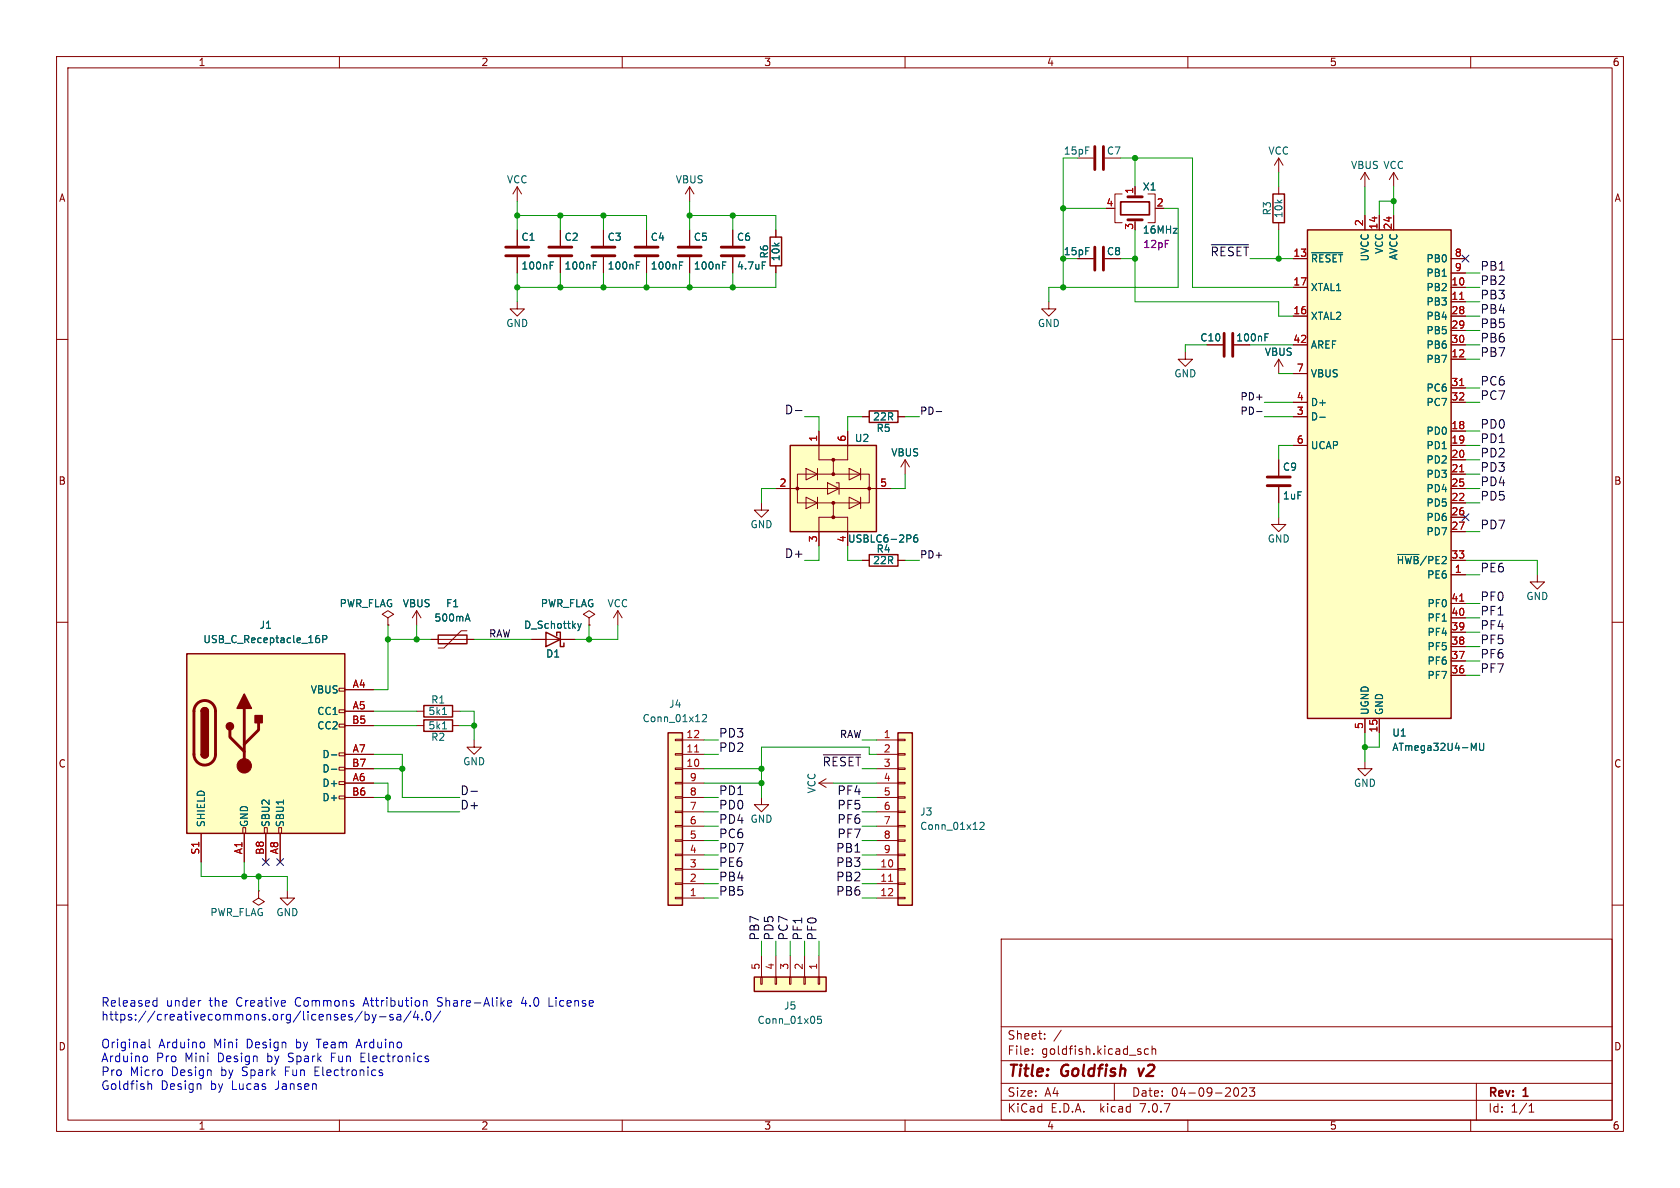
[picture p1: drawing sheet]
<svg xmlns="http://www.w3.org/2000/svg" width="297mm" height="210mm" viewBox="0 0 297 210" stroke-linecap="round" stroke-linejoin="round" font-family="sans-serif">
<g fill="none" stroke="#840000" stroke-width=".18">
<path d="M10 10h277v190h-277zM12 12h273v186h-273zM60 10v2M110 10v2M160 10v2M210 10v2M260 10v2M91.4 33v2.6M91.4 33l-.7 1.3M91.4 33l.8 1.3M121.9 33l-.7 1.3M121.9 33v2.6"/>
<path d="M121.9 33l.8 1.3M190.5 27.9h2.8M196.8 36.8h.3M198.4 34.3h-1.3v5.1h1.3M200.7 33v1.3M200.7 38.9v.5M202.9 34.3h1.3v5.1h-1.3M226.1 27.9l-.8 1.3M226.1 27.9v2.6M226.1 33v1.3M226.1 39.4v1.2M226.1 27.9l.7 1.3"/>
<path d="M241.3 30.5l-.8 1.3M241.3 30.5v2.5M241.3 38.1v2.5M241.3 30.5l.8 1.3M243.8 38.1v2.5M246.4 30.5l-.8 1.3M246.4 30.5v2.5M246.4 38.1v2.5M246.4 30.5l.7 1.3M10 60h2M91.4 53.3v1.3h1.3l-1.3 1.3-1.2-1.3h1.2M91.4 40.6v2.8"/>
<path d="M91.4 45.5v2.8M99.1 40.6v2.8M99.1 45.5v2.8M106.7 40.6v2.8M106.7 45.5v2.8M114.3 40.6v2.8M114.3 45.5v2.8M121.9 40.6v2.8M121.9 45.5v2.8M129.5 40.6v2.8M129.5 45.5v2.8M137.2 40.6v1.3"/>
<path d="M137.2 47v1.3M185.4 53.3v1.3h1.3l-1.3 1.3-1.3-1.3h1.3M190.5 45.7h2.8M228.6 45.7h2.5M228.6 50.8h2.5M228.6 55.9h2.5M256.5 45.7h2.6M256.5 50.8h2.6M256.5 53.3h2.6M256.5 55.9h2.6M256.5 58.4h2.6M256.5 48.3h2.6"/>
<path d="M285 60h2M144.8 76.2v5.1h2.5M149.9 76.2v5.1h-2.6v2.5M152.4 73.7h1.3M158.7 73.7h1.3M209.5 62.2v1.3h1.3l-1.3 1.3-1.2-1.3h1.2M213.4 61h2.8M226.1 63.5v2.5M226.1 63.5l-.8 1.3M226.1 63.5l.7 1.3M228.6 73.7h2.5M228.6 61h2.5"/>
<path d="M228.6 78.7h2.5M228.6 71.1h2.5M228.6 66h2.5M256.5 61h2.6M256.5 63.5h2.6M256.5 76.2h2.6M256.5 78.7h2.6M256.5 68.6h2.6M256.5 71.1h2.6M134.6 88.9v1.3h1.3l-1.3 1.2-1.3-1.2h1.3M137.2 86.4h20.3M141 83.8h12.7v5.1h-12.7z"/>
<path d="M142.5 82.8l2 1-2 1zM142.5 87.9l2 1-2 1zM144.5 82.8v2M144.5 87.9v2M146.3 85.3l2 1.1-2 1zM147.3 88.9v2.5h2.6v5.1M147.3 91.4h-2.5v5.1M147.8 85.3h.5v2.1M150.1 82.8l2 1-2 1zM150.1 87.9l2 1-2 1zM152.1 82.8v2M152.1 87.9v2"/>
<path d="M152.4 99.1h1.3M158.7 99.1h1.3M160 81.3l-.7 1.3M160 81.3v2.5M160 81.3l.8 1.3M226.1 91.4v1.3h1.2l-1.2 1.3-1.3-1.3h1.3M226.1 81.3v2.8M226.1 86.1v2.8M256.5 81.3h2.6M256.5 86.4h2.6M256.5 91.4h2.6M256.5 99.1h2.6"/>
<path d="M256.5 83.8h2.6M256.5 88.9h2.6M256.5 94h2.6M10 110h2M68.6 109.2l1-.6-1-.6-1 .6 1 .6v1.3M68.6 110.5h.1M73.7 108l-.8 1.2M73.7 108v2.5M73.7 108l.7 1.2M76.2 113h7.6M82.5 111.5h-1l-3 3.1h-1M94 113h7.6"/>
<path d="M104.1 109.2l1.1-.6-1.1-.6-1 .6 1 .6v1.3M104.1 110.5h.1M109.2 108l-.7 1.2M109.2 108v2.5M109.2 108l.8 1.2M256.5 101.6h2.6M256.5 119.4h2.6M256.5 116.8h2.6M256.5 114.3h2.6M256.5 111.8h2.6M256.5 109.2h2.6M256.5 106.7h2.6"/>
<path d="M271.8 101.6v1.3h1.2l-1.2 1.2-1.3-1.2h1.3M285 110h2M59.9 138.2h1.1v.5h-1.1zM59.9 135.6h1.1v.5h-1.1zM59.9 133.1h1.1v.5h-1.1zM59.9 128h1.1v.5h-1.1zM59.9 125.5h1.1v.5h-1.1zM59.9 121.7h1.1v.5h-1.1zM61 121.9h5M61 125.7h5M61 138.4h5M61 133.4h5"/>
<path d="M61 128.3h5M61 135.9h5M73.7 125.7h1.2M73.7 128.3h1.2M80 125.7h1.3M80 128.3h1.3M83.8 130.8v1.3h1.3l-1.3 1.3-1.3-1.3h1.3M119.4 130.7h1.2v.2h-1.2zM119.4 133.2h1.2v.3h-1.2zM119.4 135.8h1.2v.2h-1.2zM119.4 138.3h1.2v.3h-1.2zM120.6 138.4h3.9"/>
<path d="M120.6 133.4h3.9M120.6 135.9h3.9M120.6 130.8h3.9M144.8 138.4h2.5M144.8 138.4l1.2 .8M146 137.7l-1.2 .7M154.9 138.4h3.8M154.9 133.4h3.8M154.9 135.9h3.8M154.9 130.8h3.8M158.7 138.3h1.3v.3h-1.3zM158.7 135.8h1.3v.2h-1.3z"/>
<path d="M158.7 133.2h1.3v.3h-1.3zM158.7 130.7h1.3v.2h-1.3zM241.3 134.6v1.3h1.3l-1.3 1.3-1.3-1.3h1.3M241.3 127v2.5M243.8 127v2.5M10 160h2M35.6 147.3v5.1M42.9 146.3h.5v1h-.5zM43.2 147.3v5.1M45.7 157.5v1.3l1 .6-1 .6-1-.6 1-.6M45.7 157.5h.1M46.7 146.3h.5v1h-.5z"/>
<path d="M47 147.3v5.1M49.3 146.3h.5v1h-.5zM49.5 147.3v5.1M50.8 157.5v1.3h1.3l-1.3 1.2-1.3-1.2h1.3M59.9 140.7h1.1v.5h-1.1zM61 141h5M119.4 140.8h1.2v.3h-1.2zM119.4 143.4h1.2v.2h-1.2zM119.4 145.9h1.2v.3h-1.2zM119.4 148.5h1.2v.2h-1.2zM119.4 151h1.2v.3h-1.2zM119.4 153.5h1.2v.3h-1.2z"/>
<path d="M119.4 156.1h1.2v.2h-1.2zM119.4 158.6h1.2v.3h-1.2zM120.6 141h3.9M120.6 153.7h3.9M120.6 156.2h3.9M120.6 158.8h3.9M120.6 143.5h3.9M120.6 146.1h3.9M120.6 148.6h3.9M120.6 151.1h3.9M134.6 141v1.2h1.3l-1.3 1.3-1.3-1.3h1.3M154.9 141h3.8"/>
<path d="M154.9 153.7h3.8M154.9 156.2h3.8M154.9 158.8h3.8M154.9 143.5h3.8M154.9 146.1h3.8M154.9 148.6h3.8M154.9 151.1h3.8M158.7 158.6h1.3v.3h-1.3zM158.7 156.1h1.3v.2h-1.3zM158.7 153.5h1.3v.3h-1.3zM158.7 151h1.3v.3h-1.3zM158.7 148.5h1.3v.2h-1.3z"/>
<path d="M158.7 145.9h1.3v.3h-1.3zM158.7 143.4h1.3v.2h-1.3zM158.7 140.8h1.3v.3h-1.3zM285 160h2M134.5 172.7h.2v1.3h-.2zM134.6 168.9v3.8M137 172.7h.3v1.3h-.3zM137.2 168.9v3.8M139.6 172.7h.2v1.3h-.2zM139.7 168.9v3.8M142.1 172.7h.3v1.3h-.3zM142.2 168.9v3.8"/>
<path d="M144.7 172.7h.2v1.3h-.2zM144.8 168.9v3.8M177 166h108v32h-108zM60 198v2M110 198v2M160 198v2M177 194.5h108M177 191.5h108M177 187.5h108M177 181.5h108M182.5 186.3v.1M182.5 185.5v.1"/>
<path d="M184.7 183.6v.1M184.7 182.8v.1M187.6 182.1l-1.3 2M197 191.5v3M203 185.5l-.4-.1-.3 .3v.4l.2 .2h.5M203.7 185.5l.2-.1 .3 .1 .1 .9M203.7 184.9v1.5M210 198v2M218.3 192.4l.2-.1a.81 .81 0 0 1 .5 .6 .81 .81 0 0 1-.3 .8h-.4M219.5 192.4l.6-.1 .2 .1 .1 .3-.9 1.1h.9M220.9 192.3h.9l-.5 .6 .4 .1v.7l-.2 .1h-.4l-.2-.1M260 198v2"/>
<path d="M261 191.5v6.5M270.3 196.6h.9M270.3 195.5l.4-.4v1.5"/>
</g>
<path d="M201.3 188.9l.3 1.3" fill="none" stroke="#840000" stroke-width=".4"/>
<g fill="#ffffc2" stroke="#ffffc2" stroke-width=".18">
<path d="M33 115.6h28v31.7h-28z"/>
<path d="M133.3 172.7h12.7v2.6h-12.7z"/>
<path d="M158.7 129.5h2.6v30.5h-2.6z"/>
<path d="M118.1 129.5h2.5v30.5h-2.5z"/>
<path d="M139.7 78.7h15.2v15.3h-15.2z"/>
<path d="M231.1 40.6h25.4v86.4h-25.4z"/>
</g>
<g fill="none" stroke="#840000" stroke-width=".25">
<path d="M225 34.3h2.1v5.1h-2.1zM136.1 41.9h2.1v5.1h-2.1zM231.1 40.6h25.4v86.4h-25.4zM139.7 78.7h15.2v15.3h-15.2zM153.7 72.6h5v2.1h-5zM153.7 98h5v2.1h-5zM33 115.6h28v31.7h-28zM77.5 112.3h5v1.5h-5zM96.5 111.8l2.6 1.2-2.6 1.3zM98.4 112.4v-.6h.7v2.5h.6v-.6M35.6 133.4a.64 .64 0 0 0 .6 .6 .64 .64 0 0 0 .6-.6M35.6 125.7a.64 .64 0 0 1 .6-.6 .64 .64 0 0 1 .6 .6"/>
<path d="M74.9 127.3h5.1v2h-5.1zM74.9 124.7h5.1v2h-5.1zM118.1 129.5h2.5v30.5h-2.5zM158.7 129.5h2.6v30.5h-2.6zM133.3 172.7h12.7v2.6h-12.7z"/>
</g>
<g fill="none" stroke="#840000" stroke-width=".51">
<path d="M193.5 25.9v4.1M195.1 25.9v4.1M199.4 34.8h2.5M199.4 38.9h2.5M89.4 45.2h4.1M89.4 43.7h4.1M97 45.2h4.1M97 43.7h4.1M104.6 45.2h4.1M104.6 43.7h4.1M112.3 45.2h4M112.3 43.7h4"/>
<path d="M119.9 45.2h4.1M119.9 43.7h4.1M127.5 45.2h4.1M127.5 43.7h4.1M193.5 43.7v4.1M195.1 43.7v4.1M216.4 58.9v4.1M217.9 58.9v4.1M224 85.9h4.1M224 84.3h4.1M34.9 124.4a1.9 1.9 0 0 1 2-.4 1.9 1.9 0 0 1 1.2 1.7v7.7a1.91 1.91 0 0 1-1.9 1.8 1.91 1.91 0 0 1-1.9-1.8v-7.8l.2-.7zM40.6 129v1.3l2.6 2.5"/>
<path d="M43.2 125.2v10.2M45.7 127.8v1.2l-2.5 2.6"/>
</g>
<g fill="#840000" stroke="#840000" stroke-width=".25">
<path d="M35.6 133.4h1.2a.64 .64 0 0 1-.6 .6 .64 .64 0 0 1-.6-.6z"/>
<path d="M35.6 125.7h1.2v7.7h-1.2z"/>
<path d="M35.7 125.3a.64 .64 0 0 1 .7-.2 .64 .64 0 0 1 .4 .6h-1.2z"/>
<path d="M43.2 122.7l1.2 2.5h-2.5z"/>
<path d="M45.1 126.5h1.3v1.3h-1.3z"/>
<circle cx="40.6" cy="128.4" r=".63"/>
</g>
<g fill="#840000" stroke="#840000" stroke-width=".18">
<circle cx="43.2" cy="135.4" r="1.27"/>
<circle cx="147.3" cy="81.3" r=".25"/>
<circle cx="147.3" cy="83.8" r=".25"/>
<circle cx="141" cy="86.4" r=".25"/>
<circle cx="153.7" cy="86.4" r=".25"/>
<circle cx="147.3" cy="88.9" r=".25"/>
<circle cx="147.3" cy="91.4" r=".25"/>
</g>
<g fill="none" stroke="#006464" stroke-width=".18">
<path d="M97.3 46.9h.4M97.3 46.3h.6M104.9 46.9h.4M104.9 46.3h.6M112.5 46.9h.4M112.5 46.3h.6M120.1 46.9h.4M120.1 46.3h.6M127.7 46.9h.5M127.7 46.3h.7M134.8 46.3h.6M223.6 59.6h.5"/>
<path d="M223.6 59h.6M231.9 44.7h5.5M233.3 73.8h1M160.9 94.6l.1 .2-.1 .4M162.1 94.6h-.3a.85 .85 0 0 0 0 1.2l.4-.1 .1-.4-.3-.3-.3 .1-.2 .2M247 98h3.8M56 112.8l.4 .1 .1 .2v.4l-.5 .1M56.2 112.3h.2M57.1 113l.6-.1 .1-.1-.1-.3-.6-.2v1.3M82.4 109.4h.6M82.7 108.5l.4 1.3M102.1 110.2l.3 .9"/>
<path d="M102.4 111.1l-.3 .4M102.7 110.2l-.3 .9M58.6 133.4h.9M58.6 136h.9M78.2 128.8h.8M78.2 126.3h.8M124.2 126.4l.5-.1 .2 .4-.8 .9h.8M260.5 132.3l.5-.9v1.3M261.6 131.4v1l.2 .3 .4-.1 .1-.2v-1M173.3 145.5l.4-.1 .3 .3-.8 .9h.8M145.2 179.6h-.6l-.1 .7 .2-.2 .4 .1 .1 .2v.4l-.2 .1-.5-.1"/>
</g>
<path d="M258.1 52.9h.7M258.1 68.2h.7M258.1 83.4h.7M258.1 106.3h.7M122.8 132.9h.7M157.1 155.8h.7" fill="none" stroke="#a90000" stroke-width=".18"/>
<path d="M198.1 35.7h5.1v2.3h-5.1z" fill="none" stroke="#840000" stroke-width=".3"/>
<path d="M214.1 43.3h6.6M140.6 72.6h1.2M165.5 72.8h1M222.1 72.8h1M83.3 139.9h1.1M145.6 133.4h6.5" fill="none" stroke="#0f0f0f" stroke-width=".18"/>
<g fill="none" stroke="#0000c2" stroke-width=".18">
<path d="M27.3 176.9h.5M27.8 176.3v1.6M27.8 177.8l-.5 .1M35.4 176.9h.1M50.4 176.9l.1 .3-.8 .2M64 178.7l-1.3 2M64.5 178.8v1.5M64.5 179.4l.5-.1 .3 .3v.4l-.2 .3h-.6M65.8 179.3l.3 1M66.5 179.3l-.4 1M67.1 179.7h1.1M69.5 179.4l-.4-.1-.2 .2 .1 .2 .5 .2v.4h-.6"/>
<path d="M70.2 179.4h.6l.1 .9M70.9 179.7h-.6a.3 .3 0 0 0-.2 .3 .3 .3 0 0 0 .2 .3h.6M72.7 178.7l-1.3 2M73.5 178.7l-.4 1.1h1M73.8 179.3v1M74.8 177l.3-.1h.3l.1 1M75.4 178.9l.2-.1a.83 .83 0 0 1 .6 .6 .83 .83 0 0 1-.3 .9h-.1a.82 .82 0 0 1-.4-1.4zM77.9 178.7l-1.3 2M89.7 177.4l.8-.2-.1-.3h-.5l-.2 .2 .1 .7h.6M97.1 176.3v1.6h.7M25.6 186.7h.3l.2 .3-.1 .5-.4 .2M26.2 191.7l.2-.1 .3 .1 .1 .9"/>
<path d="M26.4 183.7v1.3l.2 .2M35.9 184.2l.3 .3v.4l-.3 .3M63.8 186.2v1.5h.7M63.8 186.9h.5M66.1 180.3l-.1 .4-.2 .1M67.1 189.6h.3l.3 .3-.1 .2h-.4M67.1 189.2h.5M74.6 180.2v.1M75.4 186.7h.3M75.4 187.2l.3 .1 .1 .2-.2 .2h-.3"/>
</g>
<g fill="none" stroke="#009600" stroke-width=".18">
<path d="M91.4 38.1h22.9v2.5M91.4 35.6v5M99.1 38.1v2.5M106.7 38.1v2.5M121.9 38.1h15.3v2.5M121.9 35.6v5M129.5 38.1v2.5M188 27.9v22.9M188 36.8h7.6M198.1 27.9h12.7v22.9h17.8M200.7 27.9v5.1M205.7 36.8h2.6v14h-22.9v2.5"/>
<path d="M226.1 30.5v2.5M241.3 33v5.1M246.4 35.6h-2.6v2.5M246.4 33v5.1M91.4 48.3v5M99.1 48.3v2.5M106.7 48.3v2.5M114.3 48.3v2.5M121.9 48.3v2.5M129.5 48.3v2.5M137.2 48.3v2.5h-45.8M198.1 45.7h2.6"/>
<path d="M200.7 40.6v12.7h25.4v2.6h2.5M221 45.7h7.6M226.1 40.6v5.1M259.1 50.8h2.5M259.1 53.3h2.5M259.1 55.9h2.5M259.1 58.4h2.5M259.1 48.3h2.5M142.2 73.7h2.6v2.5M152.4 73.7h-2.5v2.5M160 73.7h2.6M213.4 61h-3.9v1.2"/>
<path d="M221 61h7.6M223.5 73.7h5.1M223.5 71.1h5.1M226.1 66h2.5M228.6 78.7h-2.5v2.6M259.1 61h2.5M259.1 71.1h2.5M259.1 68.6h2.5M259.1 78.7h2.5M259.1 76.2h2.5M259.1 63.5h2.5M137.2 86.4h-2.6v2.5"/>
<path d="M144.8 96.5v2.6h-2.6M149.9 96.5v2.6h2.5M160 83.8v2.6h-2.5M160 99.1h2.6M226.1 88.9v2.5M259.1 86.4h2.5M259.1 99.1h12.7v2.5M259.1 88.9h2.5M259.1 94h2.5M259.1 83.8h2.5M259.1 81.3h2.5M68.6 110.5v11.4h-2.6"/>
<path d="M68.6 113h7.6M73.7 110.5v2.5M83.8 113h10.2M104.1 110.5v2.5M109.2 110.5v2.5h-7.6M259.1 106.7h2.5M259.1 101.6h2.5M259.1 111.8h2.5M259.1 109.2h2.5M259.1 114.3h2.5M259.1 116.8h2.5M259.1 119.4h2.5"/>
<path d="M66 138.4h2.6v5.1h12.7M66 133.4h5.1v7.6h10.2M66 125.7h7.7M66 135.9h5.1M66 128.3h7.7M81.3 125.7h2.5v5.1M81.3 128.3h2.5M124.5 138.4h10.1M124.5 130.8h2.5M124.5 135.9h10.1M124.5 133.4h2.5M147.3 138.4h7.6"/>
<path d="M152.4 130.8h2.5M153.7 133.4v-1.3h-19.1v8.9M241.3 129.5v5.1M243.8 129.5v2.6h-2.5M35.6 152.4v2.5h15.2v2.6M43.2 152.4v2.5M45.7 154.9v2.6M66 141h2.6M124.5 141h2.5M124.5 143.5h2.5M124.5 146.1h2.5M124.5 158.8h2.5"/>
<path d="M124.5 156.2h2.5M124.5 151.1h2.5M124.5 153.7h2.5M124.5 148.6h2.5M152.4 141h2.5M152.4 143.5h2.5M152.4 146.1h2.5M152.4 158.8h2.5M152.4 156.2h2.5M152.4 151.1h2.5M152.4 153.7h2.5M152.4 148.6h2.5"/>
<path d="M134.6 166.4v2.5M137.2 166.4v2.5M139.7 166.4v2.5M142.2 166.4v2.5M144.8 166.4v2.5"/>
</g>
<path d="M258.5 45.1l1.2 1.2M259.7 45.1l-1.2 1.2M258.5 90.8l1.2 1.2M259.7 90.8l-1.2 1.2M46.4 151.8l1.2 1.2M47.6 151.8l-1.2 1.2M48.9 151.8l1.2 1.2M50.1 151.8l-1.2 1.2" fill="none" stroke="#000084" stroke-width=".18"/>
<g fill="#009600" stroke="#009600" stroke-width=".18">
<circle cx="43.2" cy="154.9" r=".46"/>
<circle cx="68.6" cy="113" r=".46"/>
<circle cx="68.6" cy="141" r=".46"/>
<circle cx="45.7" cy="154.9" r=".46"/>
<circle cx="73.7" cy="113" r=".46"/>
<circle cx="83.8" cy="128.3" r=".46"/>
<circle cx="99.1" cy="50.8" r=".46"/>
<circle cx="71.1" cy="135.9" r=".46"/>
<circle cx="104.1" cy="113" r=".46"/>
<circle cx="134.6" cy="135.9" r=".46"/>
<circle cx="134.6" cy="138.4" r=".46"/>
<circle cx="106.7" cy="38.1" r=".46"/>
<circle cx="121.9" cy="50.8" r=".46"/>
<circle cx="129.5" cy="50.8" r=".46"/>
<circle cx="91.4" cy="38.1" r=".46"/>
<circle cx="99.1" cy="38.1" r=".46"/>
<circle cx="129.5" cy="38.1" r=".46"/>
<circle cx="114.3" cy="50.8" r=".46"/>
<circle cx="106.7" cy="50.8" r=".46"/>
<circle cx="91.4" cy="50.8" r=".46"/>
<circle cx="121.9" cy="38.1" r=".46"/>
<circle cx="188" cy="45.7" r=".46"/>
<circle cx="188" cy="50.8" r=".46"/>
<circle cx="200.7" cy="45.7" r=".46"/>
<circle cx="200.7" cy="27.9" r=".46"/>
<circle cx="188" cy="36.8" r=".46"/>
<circle cx="241.3" cy="132.1" r=".46"/>
<circle cx="246.4" cy="35.6" r=".46"/>
<circle cx="226.1" cy="45.7" r=".46"/>
</g>
<g font-size="2.8" fill="#840000">
<text x="178" y="190.9">Title:</text>
<text x="187.7" y="190.9">Goldfish</text>
<text x="202.2" y="190.9">v2</text>
</g>
<g font-size="2.1" fill="#0f0f0f">
<text x="213.9" y="45.4">~{RESET}</text>
<text x="261.6" y="47.9">PB1</text>
<text x="261.6" y="53">PB3</text>
<text x="261.6" y="50.5">PB2</text>
<text x="261.6" y="55.6">PB4</text>
<text x="261.6" y="58.1">PB5</text>
<text x="261.6" y="60.6">PB6</text>
<text x="261.6" y="63.2">PB7</text>
<text x="261.6" y="70.8">PC7</text>
<text x="261.6" y="68.3">PC6</text>
<text x="138.7" y="73.3">D-</text>
<text x="261.6" y="75.9">PD0</text>
<text x="261.6" y="83.5">PD3</text>
<text x="261.6" y="81">PD2</text>
<text x="261.6" y="78.4">PD1</text>
<text x="261.6" y="86">PD4</text>
<text x="261.6" y="88.6">PD5</text>
<text x="261.6" y="93.7">PD7</text>
<text x="138.7" y="98.7">D+</text>
<text x="261.6" y="101.3">PE6</text>
<text x="261.6" y="106.4">PF0</text>
<text x="261.6" y="114">PF5</text>
<text x="261.6" y="111.4">PF4</text>
<text x="261.6" y="108.9">PF1</text>
<text x="261.6" y="119.1">PF7</text>
<text x="261.6" y="116.5">PF6</text>
<text x="127" y="130.5">PD3</text>
<text x="127" y="133">PD2</text>
<text x="81.3" y="140.7">D-</text>
<text x="81.3" y="143.2">D+</text>
<text x="127" y="143.2">PD0</text>
<text x="127" y="140.7">PD1</text>
<text x="148" y="140.7">PF4</text>
<text x="148" y="143.2">PF5</text>
<text x="127" y="145.7">PD4</text>
<text x="127" y="148.3">PC6</text>
<text x="148" y="148.3">PF7</text>
<text x="148" y="145.7">PF6</text>
<text x="127" y="150.8">PD7</text>
<text x="127" y="155.9">PB4</text>
<text x="127" y="153.4">PE6</text>
<text x="147.7" y="150.8">PB1</text>
<text x="147.7" y="153.4">PB3</text>
<text x="147.7" y="155.9">PB2</text>
<text x="127" y="158.4">PB5</text>
<text x="147.7" y="158.4">PB6</text>
<text x="134.3" y="166.4" transform="rotate(-90 134.3 166.4)">PB7</text>
<text x="136.8" y="166.4" transform="rotate(-90 136.8 166.4)">PD5</text>
<text x="139.4" y="166.4" transform="rotate(-90 139.4 166.4)">PC7</text>
<text x="141.9" y="166.4" transform="rotate(-90 141.9 166.4)">PF1</text>
<text x="144.5" y="166.4" transform="rotate(-90 144.5 166.4)">PF0</text>
</g>
<text font-size="2.1" fill="#009600" x="145.4" y="135.6">~{RESET}</text>
<g font-size="2.1" fill="#0000c2">
<text x="17.8" y="178.1">Released</text>
<text x="29.3" y="178.1">under</text>
<text x="37" y="178.1">the</text>
<text x="41.9" y="178.1">Creative</text>
<text x="52.4" y="178.1">Commons</text>
<text x="64.7" y="178.1">Attribution</text>
<text x="77.8" y="178.1">Share-Alike</text>
<text x="92.9" y="178.1">4.0</text>
<text x="97.8" y="178.1">License</text>
<text x="17.8" y="180.5">https://creativecommons.org/licenses/by-sa/4.0/</text>
<text x="17.8" y="185.4">Original</text>
<text x="28" y="185.4">Arduino</text>
<text x="37.8" y="185.4">Mini</text>
<text x="43.7" y="185.4">Design</text>
<text x="52.6" y="185.4">by</text>
<text x="56.4" y="185.4">Team</text>
<text x="63.6" y="185.4">Arduino</text>
<text x="17.8" y="187.9">Arduino</text>
<text x="17.8" y="190.3">Pro</text>
<text x="22.9" y="190.3">Micro</text>
<text x="27.6" y="187.9">Pro</text>
<text x="30.3" y="190.3">Design</text>
<text x="32.7" y="187.9">Mini</text>
<text x="38.6" y="187.9">Design</text>
<text x="39.2" y="190.3">by</text>
<text x="43.1" y="190.3">Spark</text>
<text x="47.5" y="187.9">by</text>
<text x="50.8" y="190.3">Fun</text>
<text x="51.3" y="187.9">Spark</text>
<text x="56.1" y="190.3">Electronics</text>
<text x="59" y="187.9">Fun</text>
<text x="64.4" y="187.9">Electronics</text>
<text x="17.8" y="192.8">Goldfish</text>
<text x="28.4" y="192.8">Design</text>
<text x="37.2" y="192.8">by</text>
<text x="41.1" y="192.8">Lucas</text>
<text x="48.9" y="192.8">Jansen</text>
</g>
<g font-size="2.1" fill="#840000">
<text x="178" y="184">Sheet:</text>
<text x="178" y="186.7">File:</text>
<text x="184.1" y="186.7">goldfish.kicad_sch</text>
<text x="178" y="196.9">KiCad</text>
<text x="178" y="194.1">Size:</text>
<text x="184.7" y="194.1">A4</text>
<text x="185.7" y="196.9">E.D.A.</text>
<text x="194.6" y="196.9">kicad</text>
<text x="200" y="194.1">Date:</text>
<text x="201.8" y="196.9">7.0.7</text>
<text x="207" y="194.1">04-09-2023</text>
<text x="263" y="194.3">Rev:</text>
<text x="263" y="196.9">Id:</text>
<text x="267.1" y="196.9">1/1</text>
<text x="269.4" y="194.3">1</text>
</g>
<g font-size="1.8" fill="#840000">
<text x="35" y="11.9">1</text>
<text x="85" y="11.9">2</text>
<text x="135" y="11.9">3</text>
<text x="185" y="11.9">4</text>
<text x="235" y="11.9">5</text>
<text x="285" y="11.9">6</text>
<text x="10.3" y="35.9">A</text>
<text x="285.3" y="35.9">A</text>
<text x="195.6" y="45.3">C8</text>
<text x="218.4" y="60.6">100nF</text>
<text x="10.3" y="85.9">B</text>
<text x="285.3" y="85.9">B</text>
<text x="10.3" y="135.9">C</text>
<text x="285.3" y="135.9">C</text>
<text x="10.3" y="185.9">D</text>
<text x="285.3" y="185.9">D</text>
<text x="35" y="199.9">1</text>
<text x="85" y="199.9">2</text>
<text x="135" y="199.9">3</text>
<text x="185" y="199.9">4</text>
<text x="235" y="199.9">5</text>
<text x="285" y="199.9">6</text>
</g>
<text font-size="1.8" fill="#009600" x="188" y="27.5">15pF</text>
<g font-size="1.8" fill="#006464">
<text x="195.6" y="27.5">C7</text>
<text x="224.1" y="27.5">VCC</text>
<text x="89.5" y="32.6">VCC</text>
<text x="119.4" y="32.6">VBUS</text>
<text x="201.9" y="33.9">X1</text>
<text x="238.7" y="30.1">VBUS VCC</text>
<text x="201.9" y="41.5">16MHz</text>
<text x="224.9" y="38.2" transform="rotate(-90 224.9 38.2)">R3</text>
<text x="226.9" y="38.7" transform="rotate(-90 226.9 38.7)">10k</text>
<text x="92.1" y="42.8">C1</text>
<text x="92.1" y="47.9">100nF</text>
<text x="99.7" y="42.8">C2</text>
<text x="99.7" y="47.9">100nF</text>
<text x="107.3" y="42.8">C3</text>
<text x="107.3" y="47.9">100nF</text>
<text x="114.9" y="42.8">C4</text>
<text x="114.9" y="47.9">100nF</text>
<text x="122.6" y="42.8">C5</text>
<text x="122.6" y="47.9">100nF</text>
<text x="130.2" y="42.8">C6</text>
<text x="130.2" y="47.9">4.7uF</text>
<text x="136" y="45.8" transform="rotate(-90 136 45.8)">R6</text>
<text x="138" y="46.3" transform="rotate(-90 138 46.3)">10k</text>
<text x="188" y="45.3">15pF</text>
<text x="231.6" y="46.6">~{RESET}</text>
<text x="242.2" y="46.3" transform="rotate(-90 242.2 46.3)">UVCC</text>
<text x="244.7" y="45" transform="rotate(-90 244.7 45)">VCC</text>
<text x="247.2" y="46.1" transform="rotate(-90 247.2 46.1)">AVCC</text>
<text x="252.1" y="46.6">PB0</text>
<text x="231.6" y="51.7">XTAL1</text>
<text x="252.1" y="51.7">PB2</text>
<text x="252.1" y="49.1">PB1</text>
<text x="89.4" y="58">GND</text>
<text x="183.4" y="58">GND</text>
<text x="231.6" y="56.7">XTAL2</text>
<text x="252.1" y="54.2">PB3</text>
<text x="252.1" y="56.7">PB4</text>
<text x="252.1" y="59.3">PB5</text>
<text x="212.1" y="60.6">C10</text>
<text x="223.5" y="63.1">VBUS</text>
<text x="231.6" y="61.8">AREF</text>
<text x="252.1" y="64.4">PB7</text>
<text x="252.1" y="61.8">PB6</text>
<text x="207.5" y="66.9">GND</text>
<text x="231.6" y="72">D+</text>
<text x="231.6" y="66.9">VBUS</text>
<text x="252.1" y="69.4">PC6</text>
<text x="252.1" y="72">PC7</text>
<text x="154.3" y="74.5">22R</text>
<text x="154.9" y="76.6">R5</text>
<text x="231.6" y="74.5">D-</text>
<text x="252.1" y="77.1">PD0</text>
<text x="151" y="78.3">U2</text>
<text x="157.5" y="80.9">VBUS</text>
<text x="226.7" y="83.4">C9</text>
<text x="231.6" y="79.6">UCAP</text>
<text x="252.1" y="79.6">PD1</text>
<text x="252.1" y="82.1">PD2</text>
<text x="226.7" y="88.5">1uF</text>
<text x="252.1" y="84.7">PD3</text>
<text x="252.1" y="89.8">PD5</text>
<text x="252.1" y="87.2">PD4</text>
<text x="132.6" y="93.6">GND</text>
<text x="252.1" y="92.3">PD6</text>
<text x="252.1" y="94.8">PD7</text>
<text x="149.8" y="96.1">USBLC6-2P6</text>
<text x="154.3" y="99.9">22R</text>
<text x="154.9" y="97.9">R4</text>
<text x="224" y="96.1">GND</text>
<text x="246.8" y="99.9">~{HWB}/PE2</text>
<text x="60" y="107.5">PWR_FLAG</text>
<text x="71.1" y="107.5">VBUS</text>
<text x="78.8" y="107.5">F1</text>
<text x="95.5" y="107.5">PWR_FLAG</text>
<text x="107.3" y="107.5">VCC</text>
<text x="252.2" y="102.5">PE6</text>
<text x="252.3" y="107.5">PF0</text>
<text x="269.7" y="106.3">GND</text>
<text x="35.9" y="113.9">USB_C_Receptacle_16P</text>
<text x="45.8" y="111.4">J1</text>
<text x="76.7" y="110.1">500mA</text>
<text x="92.5" y="111.4">D_Schottky</text>
<text x="252.3" y="112.6">PF4</text>
<text x="252.3" y="110.1">PF1</text>
<text x="96.4" y="116.4">D1</text>
<text x="252.3" y="117.7">PF6</text>
<text x="252.3" y="115.2">PF5</text>
<text x="54.8" y="122.8">VBUS</text>
<text x="76.1" y="124.6">R1</text>
<text x="118.2" y="125.3">J4</text>
<text x="252.3" y="120.2">PF7</text>
<text x="56" y="126.6">CC1</text>
<text x="56" y="129.1">CC2</text>
<text x="75.6" y="129.1">5k1</text>
<text x="75.6" y="126.6">5k1</text>
<text x="76.1" y="131.2">R2</text>
<text x="113.5" y="127.9">Conn_01x12</text>
<text x="242.2" y="126.5" transform="rotate(-90 242.2 126.5)">UGND</text>
<text x="244.7" y="126.5" transform="rotate(-90 244.7 126.5)">GND</text>
<text x="246" y="130.4">U1</text>
<text x="56.9" y="134.2">D-</text>
<text x="56.9" y="136.8">D-</text>
<text x="81.8" y="135.5">GND</text>
<text x="246" y="132.9">ATmega32U4-MU</text>
<text x="56.9" y="139.3">D+</text>
<text x="56.9" y="141.8">D+</text>
<text x="144.4" y="140.3" transform="rotate(-90 144.4 140.3)">VCC</text>
<text x="239.3" y="139.3">GND</text>
<text x="36.4" y="146.3" transform="rotate(-90 36.4 146.3)">SHIELD</text>
<text x="44" y="146.3" transform="rotate(-90 44 146.3)">GND</text>
<text x="47.9" y="146.3" transform="rotate(-90 47.9 146.3)">SBU2</text>
<text x="50.4" y="146.3" transform="rotate(-90 50.4 146.3)">SBU1</text>
<text x="132.6" y="145.6">GND</text>
<text x="162.6" y="144.4">J3</text>
<text x="162.6" y="146.9">Conn_01x12</text>
<text x="37.1" y="162.2">PWR_FLAG</text>
<text x="48.8" y="162.2">GND</text>
<text x="138.5" y="178.7">J5</text>
<text x="133.8" y="181.2">Conn_01x05</text>
</g>
<g font-size="1.8" fill="#a90000">
<text x="200.4" y="34.4" transform="rotate(-90 200.4 34.4)">1</text>
<text x="195.5" y="36.6">4</text>
<text x="200.4" y="40.7" transform="rotate(-90 200.4 40.7)">3</text>
<text x="204.4" y="36.6">2</text>
<text x="241" y="40.1" transform="rotate(-90 241 40.1)">2</text>
<text x="243.6" y="40.7" transform="rotate(-90 243.6 40.7)">14</text>
<text x="246.1" y="40.7" transform="rotate(-90 246.1 40.7)">24</text>
<text x="228.6" y="45.5">13</text>
<text x="257.1" y="45.5">8</text>
<text x="228.6" y="50.5">17</text>
<text x="256.5" y="50.5">10</text>
<text x="256.5" y="53.1">11</text>
<text x="257.1" y="48">9</text>
<text x="228.6" y="55.6">16</text>
<text x="256.5" y="55.6">28</text>
<text x="256.5" y="58.2">29</text>
<text x="228.6" y="60.7">42</text>
<text x="229.2" y="65.8">7</text>
<text x="256.5" y="63.2">12</text>
<text x="256.5" y="60.7">30</text>
<text x="229.2" y="70.9">4</text>
<text x="256.5" y="68.3">31</text>
<text x="256.5" y="70.9">32</text>
<text x="229.2" y="73.4">3</text>
<text x="256.5" y="75.9">18</text>
<text x="144.5" y="78.2" transform="rotate(-90 144.5 78.2)">1</text>
<text x="149.6" y="78.2" transform="rotate(-90 149.6 78.2)">6</text>
<text x="229.2" y="78.5">6</text>
<text x="256.5" y="78.5">19</text>
<text x="256.5" y="81">20</text>
<text x="256.5" y="83.6">21</text>
<text x="137.7" y="86.1">2</text>
<text x="155.5" y="86.1">5</text>
<text x="256.5" y="88.6">22</text>
<text x="256.5" y="86.1">25</text>
<text x="144.5" y="96" transform="rotate(-90 144.5 96)">3</text>
<text x="149.6" y="96" transform="rotate(-90 149.6 96)">4</text>
<text x="256.5" y="91.2">26</text>
<text x="256.5" y="93.7">27</text>
<text x="256.5" y="98.8">33</text>
<text x="257.1" y="101.3">1</text>
<text x="256.5" y="106.4">41</text>
<text x="256.5" y="111.5">39</text>
<text x="256.5" y="109">40</text>
<text x="256.5" y="119.1">36</text>
<text x="256.5" y="116.6">37</text>
<text x="256.5" y="114">38</text>
<text x="62.2" y="121.7">A4</text>
<text x="62.2" y="125.5">A5</text>
<text x="62.2" y="128">B5</text>
<text x="121.2" y="130.6">12</text>
<text x="156.1" y="130.6">1</text>
<text x="241" y="129" transform="rotate(-90 241 129)">5</text>
<text x="243.6" y="129.6" transform="rotate(-90 243.6 129.6)">15</text>
<text x="62.2" y="135.6">B7</text>
<text x="62.2" y="133.1">A7</text>
<text x="121.2" y="135.6">10</text>
<text x="121.2" y="133.1">11</text>
<text x="156.1" y="133.1">2</text>
<text x="156.1" y="135.6">3</text>
<text x="62.2" y="140.7">B6</text>
<text x="62.2" y="138.2">A6</text>
<text x="121.8" y="143.3">7</text>
<text x="121.8" y="140.7">8</text>
<text x="121.8" y="138.2">9</text>
<text x="156.1" y="138.2">4</text>
<text x="156.1" y="140.7">5</text>
<text x="156.1" y="143.3">6</text>
<text x="121.8" y="148.3">5</text>
<text x="121.8" y="145.8">6</text>
<text x="156.1" y="145.8">7</text>
<text x="156.1" y="148.3">8</text>
<text x="35.3" y="151.2" transform="rotate(-90 35.3 151.2)">S1</text>
<text x="42.9" y="151.1" transform="rotate(-90 42.9 151.1)">A1</text>
<text x="46.7" y="151.2" transform="rotate(-90 46.7 151.2)">B8</text>
<text x="49.3" y="151.1" transform="rotate(-90 49.3 151.1)">A8</text>
<text x="121.8" y="156">2</text>
<text x="121.8" y="153.4">3</text>
<text x="121.8" y="150.9">4</text>
<text x="155.5" y="153.4">10</text>
<text x="155.5" y="156">11</text>
<text x="156.1" y="150.9">9</text>
<text x="121.8" y="158.5">1</text>
<text x="155.5" y="158.5">12</text>
<text x="134.4" y="171.5" transform="rotate(-90 134.4 171.5)">5</text>
<text x="136.9" y="171.5" transform="rotate(-90 136.9 171.5)">4</text>
<text x="139.4" y="171.5" transform="rotate(-90 139.4 171.5)">3</text>
<text x="142" y="171.5" transform="rotate(-90 142 171.5)">2</text>
<text x="144.5" y="171.5" transform="rotate(-90 144.5 171.5)">1</text>
</g>
<text font-size="1.8" fill="#840084" x="202" y="44">12pF</text>
<g font-size="1.8" fill="#0f0f0f">
<text x="219.2" y="70.9">PD+</text>
<text x="162.6" y="73.4">PD-</text>
<text x="219.2" y="73.4">PD-</text>
<text x="162.6" y="98.8">PD+</text>
<text x="86.4" y="112.8">RAW</text>
<text x="148.4" y="130.5">RAW</text>
</g>
</svg>
